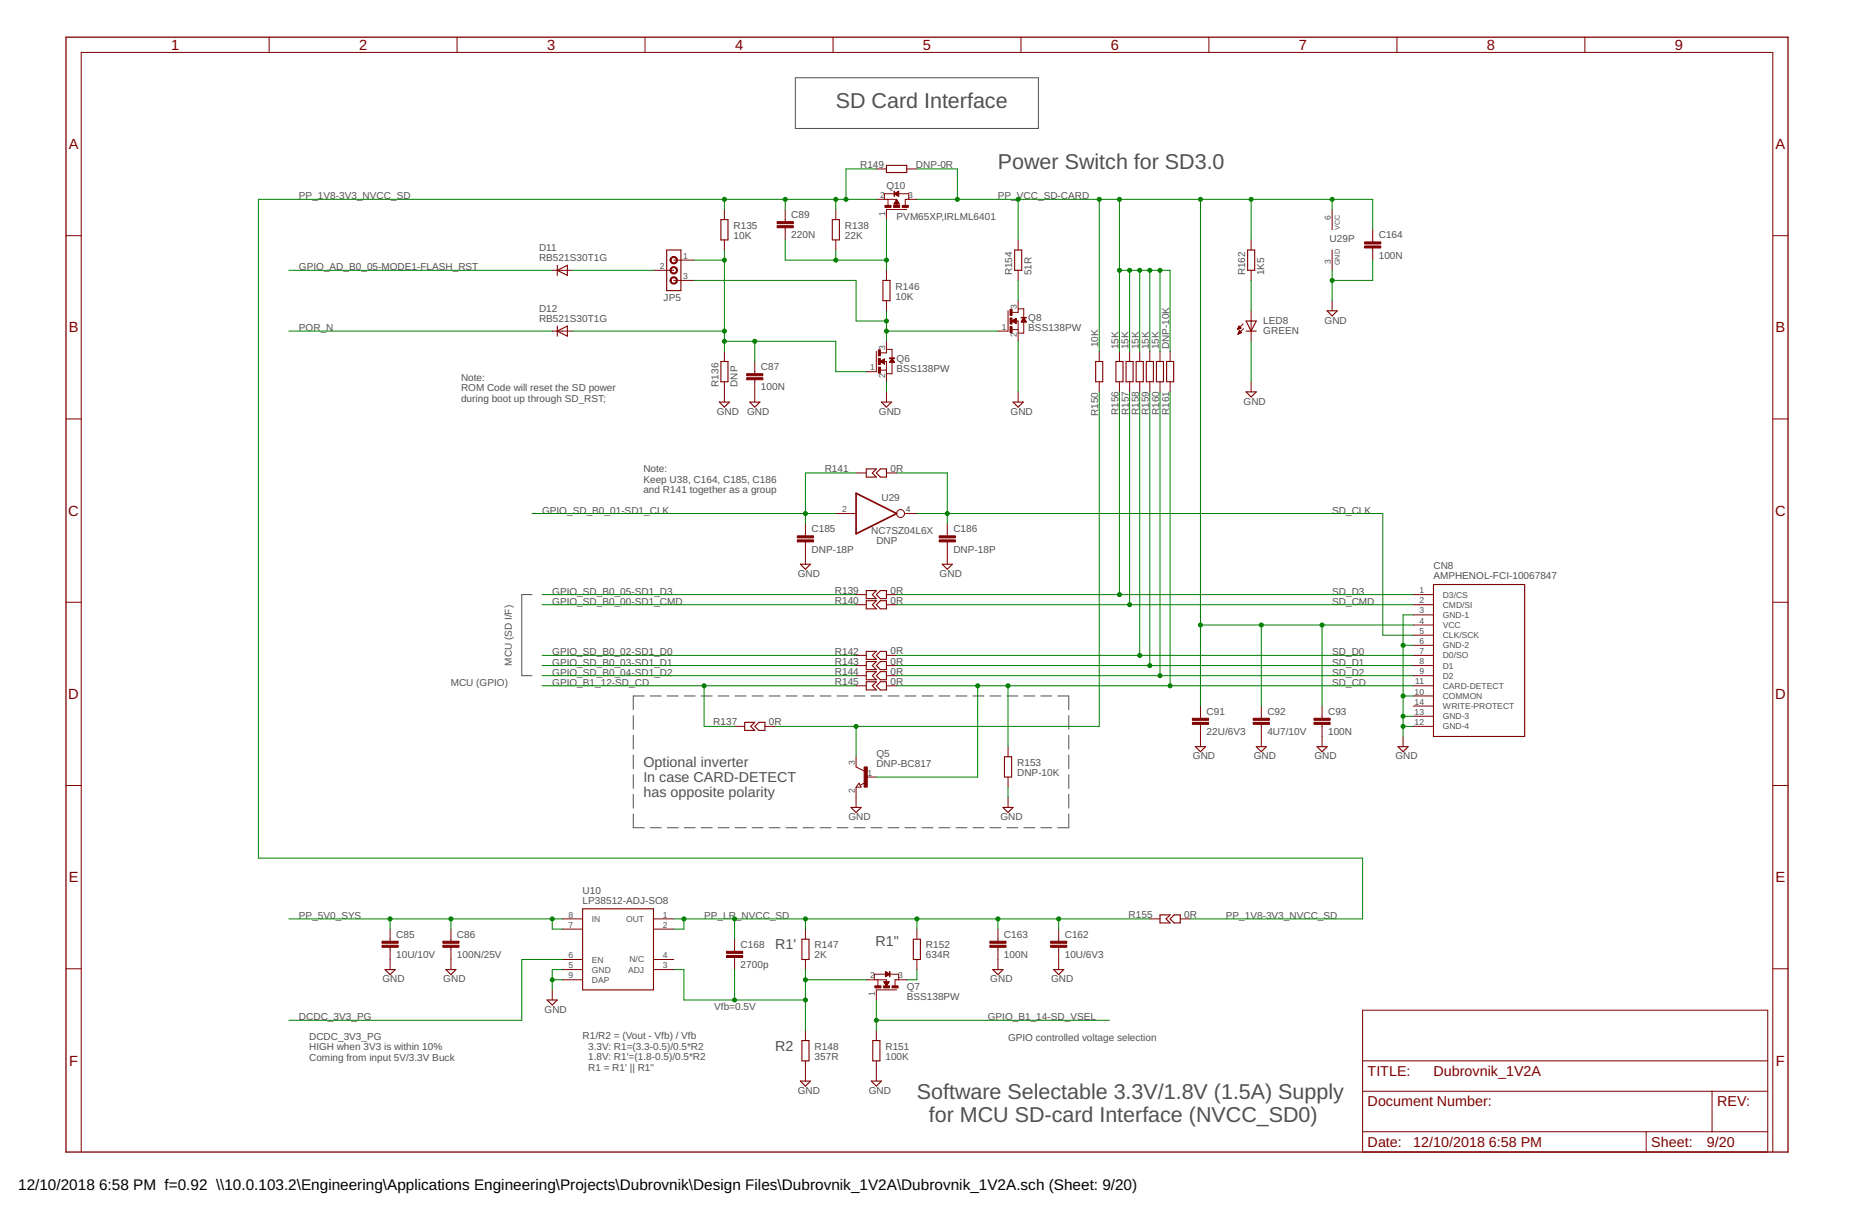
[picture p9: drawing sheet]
<svg xmlns="http://www.w3.org/2000/svg" width="432mm" height="279mm" viewBox="0 0 432 279" stroke-linecap="round" stroke-linejoin="round" font-family="sans-serif">
<g fill="none" stroke="#505050" stroke-width=".23">
<path d="M183.5 17.9h56v11.7h-56zM122.7 137.1h-2.3v18.7h2.3M146.1 165v3.1M146.1 169.5v3.2M146.1 174.1v3.1M146.1 178.6v3.1M148.6 160.4h-2.5v3.2M150 160.4h2.5M153.9 160.4h2.5M157.8 160.4h2.6M161.7 160.4h2.6M165.7 160.4h2.5"/>
<path d="M169.6 160.4h2.5M173.5 160.4h2.5M177.4 160.4h2.5M181.3 160.4h2.6M185.2 160.4h2.6M189.1 160.4h2.6M193.1 160.4h2.5M197 160.4h2.5M200.9 160.4h2.6M204.8 160.4h2.6M208.7 160.4h2.6M212.7 160.4h2.5"/>
<path d="M216.6 160.4h2.5M220.5 160.4h2.5M224.4 160.4h2.5M228.3 160.4h2.6M232.2 160.4h2.6M236.2 160.4h2.5M240.1 160.4h2.5M244 160.4h2.5v3.2M246.5 165v3.1M246.5 169.5v3.2M246.5 174.1v3.1M246.5 178.6v3.1"/>
<path d="M146.1 187.7v3.1h2.5M146.1 183.1v3.2M150 190.8h2.5M153.9 190.8h2.5M157.8 190.8h2.6M161.7 190.8h2.6M165.7 190.8h2.5M169.6 190.8h2.5M173.5 190.8h2.5M177.4 190.8h2.5M181.3 190.8h2.6M185.2 190.8h2.6"/>
<path d="M189.1 190.8h2.6M193.1 190.8h2.5M197 190.8h2.5M200.9 190.8h2.6M204.8 190.8h2.6M208.7 190.8h2.6M212.7 190.8h2.5M216.6 190.8h2.5M220.5 190.8h2.5M224.4 190.8h2.5M228.3 190.8h2.6M232.2 190.8h2.6"/>
<path d="M236.2 190.8h2.5M240.1 190.8h2.5M246.5 183.1v3.2M246.5 187.7v3.1h-2.5"/>
</g>
<g fill="none" stroke="#800000" stroke-width=".23">
<path d="M62.1 8.6v3.5M105.4 8.6v3.5M148.8 8.6v3.5M192.2 8.6v3.5M235.5 8.6v3.5M278.8 8.6v3.5M322.2 8.6v3.5M365.6 8.6v3.5M202.1 38.9h2.4M209.1 38.9h2.4M15.2 54.3h3.5M155.4 60h4.7"/>
<path d="M167.1 48.3v2.3M167.1 55.3v2.3M181.1 48.3v2.8M181.1 52.5v2.8M192.8 48.3v2.3M192.8 55.3v2.3M202.1 46h4.7v1.5M204 46v-1.3h5.6v1.3M204.8 46v1.3M206.3 46.9h1M206.4 44.7l.9-.6v1.2zM206.4 46.8h.9"/>
<path d="M206.4 46.8h.8M206.4 46.7h.8M206.4 44.7h.9M206.5 46.6h.7M206.5 44.6h.8M206.5 46.6h.6M206.5 44.8h.8M206.5 46.5h.6M206.6 44.5h.7M206.6 46.4h.5M206.6 46.4h.4M206.6 44.9h.7"/>
<path d="M206.7 46.3h.3M206.7 44.5h.6M206.7 46.3h.2M206.7 44.9h.6M206.7 46.2h.2M206.8 44.4h.5M206.8 46.1h.1M206.8 46.1l.6 .9h-1.2zM206.8 45h.5M206.9 44.3h.4M206.9 45h.4M207 44.3h.3"/>
<path d="M207 45.1h.3M207.1 44.2h.2M207.1 45.1h.2M207.2 44.2h.1M207.2 45.2h.1M207.3 44.1h.1M209.1 48.3h-4.6v2.3M211.5 46h-2.7v1.3M234.8 55.3v2.3M288.6 55.3v2.3M307.3 48.3v4.7M307.3 57.6v4.7"/>
<path d="M316.6 53v2.8M316.6 57.2v2.8M408.9 54.3h3.5M127.4 76.3h4.6M127.4 62.3h4.6M150.7 62.3h4.7M155.4 64.6h4.7M204.5 62.3v2.3M204.5 69.3v2.3M204.5 78.7v2.6h-1.4M232.5 71.6v4.7h-2.3M233.4 76h1.4"/>
<path d="M233.4 74l1-.6v1.2zM233.5 74h1.3v4.7M233.5 74h.9M233.6 73.9h.8M233.6 74.1h.8M233.7 73.9h.7M233.7 74.1h.7M233.8 73.8h.6M233.8 74.2h.6M233.9 73.7h.5M233.9 74.3h.5M234 73.7h.4"/>
<path d="M234 74.3h.4M234.1 73.6h.3M234.1 74.4h.3M234.2 73.5h.2M234.2 74.5h.2M234.3 73.5h.1M234.3 74.5h.1M234.4 73.4h.1M234.8 62.3v2.3M234.8 69.3v2.7h-1.4M234.8 71.2h1.3v2.1M235.6 74.1h1.1"/>
<path d="M235.6 74.1h1M235.7 74h.9M235.8 73.9h.7M235.8 73.8h.7M235.9 73.7h.5M235.9 73.6h.4M236 73.5h.3M236.1 73.4h.1M236.1 73.3h.1M236.1 74.2v2.6h-1.3M236.1 73.3l.6 .9h-1.1zM285.5 75.9h.1"/>
<path d="M285.5 75.8h.3M285.6 75.7h.5M285.6 77h.1M285.6 75.6h.6M285.6 76.9h.3M285.6 75.5h.5M285.7 76.8h.4M285.7 75.4h.3M285.7 76.7h.7M285.7 75.3h.2M285.7 76.6h.6M285.8 75.2l.5 .4-.9 .4z"/>
<path d="M285.8 76.5h.4M285.9 76.3h.1M285.9 76.2l-.3 .8M285.9 76.2l.5 .5M285.9 76.2h.1M286.4 76.7l-.8 .3M286.7 74.7l-1.3 1.3M286.9 75.8l-1.3 1.2M288.6 62.3v2.3M288.6 71.6v7.1M307.3 69.3v2.3M15.2 96.6h3.5"/>
<path d="M167.1 81v2.3M167.1 88v4.7M174.1 83.3v2.8M174.1 87.5v5.2M202.1 81v4.7h-2.3M203.1 85.3h1.4M203.1 83.3l.9-.5v1.1M203.1 83.3l.9 .6M203.1 83.4l1.4-.1v4.7M203.2 83.3h.8M203.2 83.4h.8M203.3 83.2h.7"/>
<path d="M203.3 83.5h.7M203.4 83.5h.6M203.5 83.1h.5M203.5 83.6h.5M203.6 83h.4M203.6 83.7h.4M203.7 83.7h.3M203.8 82.9h.2M203.8 83.8h.2M203.9 82.8h.1M203.9 83.8h.1M204 83.9h.1"/>
<path d="M204.5 90.3v2.4M204.5 80.5h1.3v2.1M205.2 83.5h1.1M205.3 83.4h.9M205.4 83.3h.8M205.4 83.2h.7M205.5 83.1h.6M205.5 83h.5M205.6 82.9h.3M205.6 82.8h.3M205.7 82.8h.2M205.7 82.7h.1"/>
<path d="M205.8 83.6v2.5h-1.3M205.8 82.6l.6 1h-1.2zM234.8 90.3v2.4M253.6 81v2.3M253.6 88v2.3M258.2 81v2.3M258.2 88v2.3M260.6 81v2.3M260.6 88v2.3M262.9 81v2.3M262.9 88v2.3M265.2 81v2.3"/>
<path d="M265.2 88v2.3M267.6 81v2.3M267.6 88v2.3M269.9 81v2.3M269.9 88v2.3M288.6 88v2.3M408.9 96.6h3.5M192.8 118.4h4.7M197.5 109h2.3M204.5 109h2.3M208.6 118.4h2.9M15.2 138.8h3.5"/>
<path d="M185.8 120.7v2.8M185.8 124.9v5.2M197.5 137.1h2.3M197.5 139.4h2.3M204.5 137.1h2.3M204.5 139.4h2.3M218.5 120.7v2.8M218.5 124.9v5.2M326 137.1h4.6M326 139.4h4.6M408.9 138.8h3.5M197.5 158.1h2.3"/>
<path d="M197.5 151.1h2.3M197.5 153.4h2.3M197.5 155.8h2.3M204.5 158.1h2.3M204.5 151.1h2.3M204.5 153.4h2.3M204.5 155.8h2.3M326 158.1h4.6M326 151.1h4.6M326 153.4h4.6M326 155.8h4.6M326 146.4h4.6"/>
<path d="M326 141.8h4.6M326 148.8h4.6M326 144.1h4.6M169.4 167.4h2.4M176.4 167.4h2.4M197.5 174.5v2.3l1.8 .9M199.8 179.1h2.3M232.5 172.1v2.4M232.5 179.1v2.4M276.9 162.8v2.8M276.9 167v5.1M290.9 162.8v2.8"/>
<path d="M290.9 167v5.1M304.9 162.8v2.8M304.9 167v5.1M323.6 169.8v2.3M326 167.4h4.6M326 160.4h4.6M326 165.1h4.6M326 162.8h4.6M15.2 181.1h3.5M197.5 181.5v4.6M198.2 180.5l.4 1h-1.1zM199.5 180.4l-1.1 .6"/>
<path d="M232.5 183.8v2.3M408.9 181.1h3.5M90 214.2v2.8M90 218.4v5.1M104 214.2v2.8M104 218.4v5.1M129.7 211.8h4.7M129.7 214.2h4.7M150.7 211.8h4.7M150.7 214.2h4.7M169.4 216.5v2.8M185.8 214.2v2.3"/>
<path d="M211.5 214.2v2.3M230.2 214.2v2.8M230.2 218.4v5.1M244.2 214.2v2.8M244.2 218.4v5.1M265.2 211.8h2.4M272.2 211.8h2.4M15.2 223.3h3.5M127.4 228.2v2.3M129.7 225.9h4.7M129.7 223.5h4.7M129.7 221.2h4.7"/>
<path d="M150.7 223.5h4.7M150.7 221.2h4.7M169.4 220.7v2.8M185.8 221.2v2.3M185.8 237.5v2.4M199.8 225.9h4.7v.4M202.1 237.5v2.4M202.5 225.9v1.4M203.9 226.3h1.2l-.6 1zM203.9 226.4h1.1M204 226.5h1M204 226.5h.9"/>
<path d="M204 226.6h.9M204.1 226.6h.8M204.1 226.7h.7M204.2 226.8h.6M204.2 226.8h.5M204.2 226.9h.5M204.2 225.1h.1M204.2 225h.3M204.2 224.9h.4M204.2 224.9h.5M204.2 224.8h.6M204.2 224.7h.7"/>
<path d="M204.2 224.7h.8M204.2 224.6h.9M204.2 224.5h.8M204.2 224.4h.7M204.2 224.3h.6M204.2 224.2h.4M204.2 224.2h.3M204.2 224.1h.2M204.2 224h.1M204.3 226.9h.4M204.3 227h.3M204.4 227.1h.2"/>
<path d="M204.4 227.2h.1M204.4 225l-.2 .1M204.5 227.3h.1M205.1 224.5l-3.4 .1v1.3M205.2 224.6h2.1v1.3M205.2 224.6l-1-.6v1.1M205.2 224.6l-1 .5M206.8 228.2h-4.7v2.3M209.1 225.9h-2.6v1.4M211.5 221.2v2.3M314.3 232.9h93.5v32.7h-93.5zM408.9 223.3h3.5"/>
<path d="M185.8 244.6v4.6M202.1 244.6v4.6M314.3 251.6h93.5M314.3 244.6h93.5M394.9 251.6v9.3M18.7 265.6v-253.5h390.2v253.5M314.3 260.9h93.5M379.7 260.9v4.7"/>
<circle cx="207.7" cy="118.4" r=".91"/>
</g>
<g fill="#800000" stroke="#800000" stroke-width=".23">
<path d="M303.1 166.5h3.7v.5h-3.7z"/>
<path d="M303.1 165.6h3.7v.5h-3.7z"/>
<path d="M275 166.5h3.8v.5h-3.8z"/>
<path d="M275 165.6h3.8v.5h-3.8z"/>
<path d="M202.6 80.6h.5v1.4h-.5z"/>
<path d="M202.6 82.6h.5v1.4h-.5z"/>
<path d="M202.6 84.6h.5v1.4h-.5z"/>
<path d="M205.2 82.5h1.2v.1h-1.2z"/>
<path d="M179.3 52h3.7v.5h-3.7z"/>
<path d="M179.3 51.1h3.7v.5h-3.7z"/>
<path d="M172.2 87.1h3.8v.4h-3.8z"/>
<path d="M172.2 86.1h3.8v.5h-3.8z"/>
<path d="M233 71.3h.4v1.4h-.4z"/>
<path d="M233 73.3h.4v1.4h-.4z"/>
<path d="M233 75.3h.4v1.4h-.4z"/>
<path d="M235.5 73.2h1.2v.1h-1.2z"/>
<path d="M88.1 217.9h3.7v.5h-3.7z"/>
<path d="M88.1 217h3.7v.4h-3.7z"/>
<path d="M102.2 217.9h3.7v.5h-3.7z"/>
<path d="M102.2 217h3.7v.4h-3.7z"/>
<path d="M205.8 227.3h1.4v.4h-1.4z"/>
<path d="M203.8 227.3h1.4v.4h-1.4z"/>
<path d="M201.8 227.3h1.4v.4h-1.4z"/>
<path d="M205.2 224h.1v1.2h-.1z"/>
<path d="M199.3 176.8h.7v4.7h-.7z"/>
<path d="M289.1 166.5h3.7v.5h-3.7z"/>
<path d="M289.1 165.6h3.7v.5h-3.7z"/>
<path d="M242.3 217.9h3.8v.5h-3.8z"/>
<path d="M242.3 217h3.8v.4h-3.8z"/>
<path d="M228.3 217.9h3.8v.5h-3.8z"/>
<path d="M228.3 217h3.8v.4h-3.8z"/>
<path d="M183.9 124.5h3.7v.4h-3.7z"/>
<path d="M183.9 123.5h3.7v.5h-3.7z"/>
<path d="M216.6 124.5h3.8v.4h-3.8z"/>
<path d="M216.6 123.5h3.8v.5h-3.8z"/>
<path d="M208.1 47.3h1.4v.5h-1.4z"/>
<path d="M206.1 47.3h1.4v.5h-1.4z"/>
<path d="M204.1 47.3h1.4v.5h-1.4z"/>
<path d="M206.2 44.1h.2v1.2h-.2z"/>
<path d="M314.8 56.7h3.7v.5h-3.7z"/>
<path d="M314.8 55.8h3.7v.4h-3.7z"/>
<path d="M167.6 220.3h3.7v.4h-3.7z"/>
<path d="M167.6 219.3h3.7v.5h-3.7z"/>
</g>
<g fill="none" stroke="#800000" stroke-width=".25">
<path d="M204.5 38.1h4.6v1.7h-4.6zM153.8 57.6h3.3v9.4h-3.3zM166.3 50.6h1.6v4.7h-1.6zM192 50.6h1.6v4.7h-1.6zM234 57.6h1.7v4.7h-1.7zM287.8 57.6h1.6v4.7h-1.6zM128.5 62.3l2.4-1.1v2.3zM128.5 61.2v2.3M128.5 75.2v2.3M128.5 76.3l2.4-1.1v2.3zM203.7 64.6h1.6v4.7h-1.6zM287.4 74h2.4l-1.2 2.3z"/>
<path d="M287.4 76.3h2.4M306.1 71.6h2.4l-1.2 1.2zM165.9 92.7h2.4l-1.2 1.2zM166.3 83.3h1.6v4.7h-1.6zM172.9 92.7h2.4l-1.2 1.2zM203.3 92.7h2.4l-1.2 1.2zM233.7 92.7h2.3l-1.2 1.2zM252.7 83.3h1.7v4.7h-1.7zM257.4 83.3h1.6v4.7h-1.6zM259.7 83.3h1.7v4.7h-1.7zM262.1 83.3h1.6v4.7h-1.6zM264.4 83.3h1.6v4.7h-1.6z"/>
<path d="M266.7 83.3h1.7v4.7h-1.7zM269.1 83.3h1.6v4.7h-1.6zM287.4 90.3h2.4l-1.2 1.2zM199.8 108.1h2.3l-.9 .9 .9 1h-2.3zM202.1 109l1-.9h1.4v1.9h-1.4zM184.6 130.1h2.3l-1.1 1.1zM199.8 136.1h2.3l-.9 1 .9 .9h-2.3zM199.8 138.5h2.3l-.9 .9 .9 1h-2.3zM202.1 137.1l1-1h1.4v1.9h-1.4zM202.1 139.4l1-.9h1.4v1.9h-1.4zM217.3 130.1h2.4l-1.2 1.1zM330.6 134.7h21.1v35.1h-21.1z"/>
<path d="M199.8 157.2h2.3l-.9 .9 .9 .9h-2.3zM199.8 150.2h2.3l-.9 .9 .9 .9h-2.3zM199.8 152.5h2.3l-.9 .9 .9 1h-2.3zM199.8 154.8h2.3l-.9 1 .9 .9h-2.3zM202.1 151.1l1-.9h1.4v1.8h-1.4zM202.1 153.4l1-.9h1.4v1.9h-1.4zM202.1 155.8l1-1h1.4v1.9h-1.4zM202.1 158.1l1-.9h1.4v1.8h-1.4zM171.8 166.5h2.3l-.9 .9 .9 1h-2.3zM174.1 167.4l.9-.9h1.4v1.9h-1.4zM231.7 174.5h1.6v4.6h-1.6zM275.7 172.1h2.4l-1.2 1.2z"/>
<path d="M289.8 172.1h2.3l-1.2 1.2zM303.8 172.1h2.3l-1.2 1.2zM322.5 172.1h2.3l-1.2 1.2zM196.3 186.1h2.3l-1.1 1.2zM231.4 186.1h2.3l-1.2 1.2zM134.4 209.5h16.3v18.7h-16.3zM185 216.5h1.6v4.7h-1.6zM210.7 216.5h1.6v4.7h-1.6zM267.6 210.9h2.3l-.9 .9 .9 1h-2.3zM270.8 210.9h1.4v1.9h-1.4l-.9-1zM88.8 223.5h2.4l-1.2 1.2zM102.8 223.5h2.4l-1.2 1.2z"/>
<path d="M126.2 230.5h2.3l-1.1 1.2zM185 239.9h1.6v4.7h-1.6zM201.3 239.9h1.7v4.7h-1.7zM229 223.5h2.4l-1.2 1.2zM243 223.5h2.4l-1.2 1.2zM184.6 249.2h2.3l-1.1 1.2zM201 249.2h2.3l-1.2 1.2z"/>
</g>
<g fill="#800000" stroke="#800000" stroke-width=".23">
<path d="M154.7 59.5a.85 .85 0 0 1 1.4 0 .85 .85 0 0 1-.4 1.3 .85 .85 0 0 1-1.1-.8h.2a.62 .62 0 0 1 .9-.5 .62 .62 0 0 1 .1 1 .62 .62 0 0 1-1-.3v-.2h-.2z" fill-rule="evenodd"/>
<path d="M154.7 61.8a.85 .85 0 0 1 1.4 0 .85 .85 0 0 1-.4 1.3 .85 .85 0 0 1-1.1-.8h.2a.62 .62 0 0 1 .9-.5 .62 .62 0 0 1 .1 1 .62 .62 0 0 1-1-.3v-.2h-.2z" fill-rule="evenodd"/>
<path d="M154.7 64.1a.85 .85 0 0 1 1.4 0 .85 .85 0 0 1-.4 1.3 .85 .85 0 0 1-1.1-.8h.2a.62 .62 0 0 1 .9-.5 .62 .62 0 0 1 .1 1.1 .62 .62 0 0 1-1-.3v-.3h-.2z" fill-rule="evenodd"/>
</g>
<path d="M15.2 8.6h397.2v257h-397.2z" fill="none" stroke="#800000" stroke-width=".3"/>
<path d="M197.5 113.7l9.3 4.7-9.3 4.7z" fill="none" stroke="#800000" stroke-width=".38"/>
<g fill="none" stroke="#008000" stroke-width=".23">
<path d="M202.1 38.9h-7v7.1M211.5 38.9h9.3v7.1M160.1 60h7M167.1 46v2.3M167.1 57.6v23.4M181.1 55.3v4.7h23.4M181.1 46v2.3M192.8 46v2.3M192.8 57.6v2.4M202.1 46h-142.5v151.8h254.7v14h-39.7M204.5 50.6v11.7M211.5 46h105.1v7"/>
<path d="M234.8 46v9.3M253.6 46v35M258.2 46v35M276.9 46v116.8M288.6 46v9.3M307.3 46v2.3M316.6 60v4.6h-9.3M66.6 76.3h60.8M66.6 62.3h60.8M132 76.3h35.1M132 62.3h18.7M160.1 64.6h37.4v9.4h7"/>
<path d="M167.1 78.7h25.7v7h7M174.1 78.7v4.6M204.5 71.6v7.1M204.5 76.3h25.7M234.8 64.6v4.7M234.8 78.7v11.6M258.2 62.3h11.7v18.7M260.6 62.3v18.7M262.9 62.3v18.7M265.2 62.3v18.7M267.6 62.3v18.7M288.6 64.6v7"/>
<path d="M288.6 78.7v9.3M307.3 62.3v7M204.5 88v2.3M253.6 90.3v77.1h-74.8M258.2 90.3v46.8M260.6 90.3v49.1M262.9 90.3v60.8M265.2 90.3v63.1M267.6 90.3v65.5M269.9 90.3v67.8M122.7 118.4h70.1M197.5 109h-11.7v11.7"/>
<path d="M206.8 109h11.7v11.7M211.5 118.4h107.5v28h7M125 137.1h72.5M125 139.4h72.5M206.8 137.1h119.2M206.8 139.4h119.2M125 158.1h72.5M125 151.1h72.5M125 153.4h72.5M125 155.8h72.5M162.4 158.1v9.3h7M206.8 158.1h119.2"/>
<path d="M206.8 151.1h119.2M206.8 153.4h119.2M206.8 155.8h119.2M225.5 158.1v21h-23.4M232.5 158.1v14M276.9 144.1h49.1M290.9 144.1v18.7M304.9 144.1v18.7M323.6 148.8h2.4M326 141.8h-2.4v28M197.5 167.4v7.1M323.6 165.1h2.4"/>
<path d="M323.6 160.4h2.4M323.6 167.4h2.4M232.5 181.5v2.3M66.6 211.8h63.1M90 211.8v2.4M104 211.8v2.4M127.4 211.8v2.4h2.3M155.4 211.8h109.8M157.8 211.8v2.4h-2.4M169.4 211.8v4.7M185.8 211.8v2.4M211.5 211.8v2.4"/>
<path d="M230.2 211.8v2.4M244.2 211.8v2.4M127.4 225.9h2.3M129.7 223.5h-2.3v4.7M129.7 221.2h-9.3v14h-53.8M155.4 223.5h2.4v7h28M169.4 223.5v7M185.8 225.9h14M185.8 223.5v14M202.1 235.2h53.8M202.1 230.5v7M211.5 223.5v2.4h-2.4"/>
</g>
<g fill="#008000" stroke="#008000" stroke-width=".23">
<circle cx="323.6" cy="148.8" r=".47"/>
<circle cx="323.6" cy="165.1" r=".47"/>
<circle cx="323.6" cy="160.4" r=".47"/>
<circle cx="323.6" cy="167.4" r=".47"/>
<circle cx="127.4" cy="225.9" r=".47"/>
<circle cx="307.3" cy="64.6" r=".47"/>
<circle cx="269.9" cy="158.1" r=".47"/>
<circle cx="225.5" cy="158.1" r=".47"/>
<circle cx="232.5" cy="158.1" r=".47"/>
<circle cx="258.2" cy="137.1" r=".47"/>
<circle cx="260.6" cy="139.4" r=".47"/>
<circle cx="218.5" cy="118.4" r=".47"/>
<circle cx="262.9" cy="151.1" r=".47"/>
<circle cx="265.2" cy="153.4" r=".47"/>
<circle cx="267.6" cy="155.8" r=".47"/>
<circle cx="204.5" cy="60" r=".47"/>
<circle cx="192.8" cy="60" r=".47"/>
<circle cx="174.1" cy="78.7" r=".47"/>
<circle cx="167.1" cy="76.3" r=".47"/>
<circle cx="167.1" cy="78.7" r=".47"/>
<circle cx="167.1" cy="60" r=".47"/>
<circle cx="204.5" cy="76.3" r=".47"/>
<circle cx="204.5" cy="74" r=".47"/>
<circle cx="234.8" cy="46" r=".47"/>
<circle cx="220.8" cy="46" r=".47"/>
<circle cx="304.9" cy="144.1" r=".47"/>
<circle cx="276.9" cy="144.1" r=".47"/>
<circle cx="276.9" cy="46" r=".47"/>
<circle cx="290.9" cy="144.1" r=".47"/>
<circle cx="258.2" cy="46" r=".47"/>
<circle cx="258.2" cy="62.3" r=".47"/>
<circle cx="260.6" cy="62.3" r=".47"/>
<circle cx="262.9" cy="62.3" r=".47"/>
<circle cx="265.2" cy="62.3" r=".47"/>
<circle cx="267.6" cy="62.3" r=".47"/>
<circle cx="253.6" cy="46" r=".47"/>
<circle cx="288.6" cy="46" r=".47"/>
<circle cx="307.3" cy="46" r=".47"/>
<circle cx="90" cy="211.8" r=".47"/>
<circle cx="104" cy="211.8" r=".47"/>
<circle cx="127.4" cy="211.8" r=".47"/>
<circle cx="185.8" cy="230.5" r=".47"/>
<circle cx="185.8" cy="225.9" r=".47"/>
<circle cx="169.4" cy="230.5" r=".47"/>
<circle cx="185.8" cy="211.8" r=".47"/>
<circle cx="211.5" cy="211.8" r=".47"/>
<circle cx="244.2" cy="211.8" r=".47"/>
<circle cx="230.2" cy="211.8" r=".47"/>
<circle cx="157.8" cy="211.8" r=".47"/>
<circle cx="169.4" cy="211.8" r=".47"/>
<circle cx="192.8" cy="46" r=".47"/>
<circle cx="181.1" cy="46" r=".47"/>
<circle cx="195.1" cy="46" r=".47"/>
<circle cx="167.1" cy="46" r=".47"/>
<circle cx="202.1" cy="235.2" r=".47"/>
<circle cx="185.8" cy="118.4" r=".47"/>
<circle cx="162.4" cy="158.1" r=".47"/>
<circle cx="197.5" cy="167.4" r=".47"/>
</g>
<g font-size="5" fill="#505050">
<text x="192.8" y="24.9">SD Card Interface</text>
<text x="230.2" y="38.9">Power Switch for SD3.0</text>
<text x="211.5" y="253.3">Software Selectable 3.3V/1.8V (1.5A) Supply</text>
<text x="214.2" y="258.6">for MCU SD-card Interface (NVCC_SD0)</text>
</g>
<g font-size="3.5">
<text x="4.2" y="274.2">12/10/2018</text>
<text x="22.9" y="274.2">6:58 PM f=0.92 \\10.0.103.2\Engineering\Applications Engineering\Projects\Dubrovnik\Design Files\Dubrovnik_1V2A\Dubrovnik_1V2A.sch (Sheet: 9/20)</text>
</g>
<g font-size="3.4" fill="#800000">
<text x="39.5" y="11.5">1</text>
<text x="82.8" y="11.5">2</text>
<text x="126.2" y="11.5">3</text>
<text x="169.5" y="11.5">4</text>
<text x="212.9" y="11.5">5</text>
<text x="256.2" y="11.5">6</text>
<text x="299.6" y="11.5">7</text>
<text x="343" y="11.5">8</text>
<text x="386.3" y="11.5">9</text>
<text x="15.8" y="34.4">A</text>
<text x="409.6" y="34.4">A</text>
<text x="15.8" y="76.6">B</text>
<text x="409.6" y="76.6">B</text>
<text x="15.7" y="118.9">C</text>
<text x="409.4" y="118.9">C</text>
<text x="15.7" y="161.1">D</text>
<text x="409.4" y="161.1">D</text>
<text x="15.8" y="203.4">E</text>
<text x="409.6" y="203.4">E</text>
<text x="15.9" y="245.6">F</text>
<text x="409.6" y="245.6">F</text>
</g>
<g font-size="3.3" fill="#505050">
<text x="148.4" y="176.8">Optional inverter</text>
<text x="148.4" y="180.3">In case CARD-DETECT</text>
<text x="148.4" y="183.8">has opposite polarity</text>
<text x="178.8" y="218.8">R1'</text>
<text x="201.9" y="218.1">R1&quot;</text>
<text x="178.8" y="242.2">R2</text>
</g>
<g font-size="3.3" fill="#800000">
<text x="315.5" y="248.1">TITLE:</text>
<text x="330.7" y="248.1">Dubrovnik_1V2A</text>
<text x="315.5" y="255.1">Document Number:</text>
<text x="396.1" y="255.1">REV:</text>
<text x="315.5" y="264.4">Date:</text>
<text x="326" y="264.4">12/10/2018</text>
<text x="343.4" y="264.4">6:58 PM</text>
<text x="380.9" y="264.4">Sheet:</text>
<text x="393.7" y="264.4">9/20</text>
</g>
<g font-size="2.3" fill="#505050">
<text x="198.4" y="38.7">R149</text>
<text x="211.3" y="38.7">DNP-0R</text>
<text x="69" y="46">PP_1V8-3V3_NVCC_SD</text>
<text x="204.5" y="43.6">Q10</text>
<text x="230.2" y="46">PP_VCC_SD-CARD</text>
<text x="169.2" y="52.8">R135</text>
<text x="182.5" y="50.3">C89</text>
<text x="194.9" y="52.8">R138</text>
<text x="206.8" y="50.6">PVM65XP,IRLML6401</text>
<text x="124.3" y="57.9">D11</text>
<text x="169.2" y="55.1">10K</text>
<text x="182.5" y="55">220N</text>
<text x="194.9" y="55.1">22K</text>
<text x="306.7" y="55.9">U29P</text>
<text x="318" y="59.6">100N</text>
<text x="318" y="55">C164</text>
<text x="69" y="62.3">GPIO_AD_B0_05-MODE1-FLASH_RST</text>
<text x="124.3" y="60.2">RB521S30T1G</text>
<text x="233.5" y="63.5" transform="rotate(-90 233.5 63.5)">R154</text>
<text x="237.9" y="63.5" transform="rotate(-90 237.9 63.5)">51R</text>
<text x="287.2" y="63.5" transform="rotate(-90 287.2 63.5)">R162</text>
<text x="291.6" y="63.5" transform="rotate(-90 291.6 63.5)">1K5</text>
<text x="124.3" y="71.9">D12</text>
<text x="153.1" y="69.3">JP5</text>
<text x="206.6" y="69.1">10K</text>
<text x="206.6" y="66.8">R146</text>
<text x="69" y="76.3">POR_N</text>
<text x="124.3" y="74.3">RB521S30T1G</text>
<text x="237.2" y="76.3">BSS138PW</text>
<text x="237.2" y="74">Q8</text>
<text x="291.4" y="76.9">GREEN</text>
<text x="291.4" y="74.7">LED8</text>
<text x="305.5" y="74.6">GND</text>
<text x="206.8" y="83.3">Q6</text>
<text x="253.3" y="80.1" transform="rotate(-90 253.3 80.1)">10K</text>
<text x="258" y="80.5" transform="rotate(-90 258 80.5)">15K</text>
<text x="260.3" y="80.5" transform="rotate(-90 260.3 80.5)">15K</text>
<text x="262.7" y="80.5" transform="rotate(-90 262.7 80.5)">15K</text>
<text x="265" y="80.5" transform="rotate(-90 265 80.5)">15K</text>
<text x="267.3" y="80.5" transform="rotate(-90 267.3 80.5)">15K</text>
<text x="269.7" y="80.5" transform="rotate(-90 269.7 80.5)">DNP-10K</text>
<text x="106.3" y="87.8">Note:</text>
<text x="165.7" y="89.2" transform="rotate(-90 165.7 89.2)">R136</text>
<text x="170.1" y="89.2" transform="rotate(-90 170.1 89.2)">DNP</text>
<text x="175.5" y="90">100N</text>
<text x="175.5" y="85.3">C87</text>
<text x="206.8" y="85.7">BSS138PW</text>
<text x="106.3" y="90.2">ROM Code will reset the SD power</text>
<text x="106.3" y="92.7">during boot up through SD_RST;</text>
<text x="165.3" y="95.6">GND</text>
<text x="172.4" y="95.6">GND</text>
<text x="202.7" y="95.6">GND</text>
<text x="233.1" y="95.6">GND</text>
<text x="253.3" y="96" transform="rotate(-90 253.3 96)">R150</text>
<text x="258" y="95.7" transform="rotate(-90 258 95.7)">R156</text>
<text x="260.3" y="95.7" transform="rotate(-90 260.3 95.7)">R157</text>
<text x="262.7" y="95.7" transform="rotate(-90 262.7 95.7)">R158</text>
<text x="265" y="95.7" transform="rotate(-90 265 95.7)">R159</text>
<text x="267.4" y="95.7" transform="rotate(-90 267.4 95.7)">R160</text>
<text x="269.7" y="95.7" transform="rotate(-90 269.7 95.7)">R161</text>
<text x="286.8" y="93.3">GND</text>
<text x="148.4" y="108.8">Note:</text>
<text x="148.4" y="111.3">Keep U38, C164, C185, C186</text>
<text x="148.4" y="113.7">and R141 together as a group</text>
<text x="190.2" y="108.8">R141</text>
<text x="205.4" y="108.8">0R</text>
<text x="125" y="118.4">GPIO_SD_B0_01-SD1_CLK</text>
<text x="203.3" y="115.5">U29</text>
<text x="307.3" y="118.4">SD_CLK</text>
<text x="187.2" y="122.7">C185</text>
<text x="201" y="123.1">NC7SZ04L6X</text>
<text x="202.1" y="125.4">DNP</text>
<text x="219.9" y="122.7">C186</text>
<text x="187.2" y="127.4">DNP-18P</text>
<text x="219.9" y="127.4">DNP-18P</text>
<text x="330.7" y="131.2">CN8</text>
<text x="127.4" y="137.1">GPIO_SD_B0_05-SD1_D3</text>
<text x="184" y="133">GND</text>
<text x="192.6" y="136.9">R139</text>
<text x="205.4" y="136.8">0R</text>
<text x="216.7" y="133">GND</text>
<text x="307.3" y="137.1">SD_D3</text>
<text x="330.7" y="133.6">AMPHENOL-FCI-10067847</text>
<text x="127.4" y="139.4">GPIO_SD_B0_00-SD1_CMD</text>
<text x="192.6" y="139.2">R140</text>
<text x="205.4" y="139.2">0R</text>
<text x="307.3" y="139.4">SD_CMD</text>
<text x="118" y="153.4" transform="rotate(-90 118 153.4)">MCU (SD I/F)</text>
<text x="127.4" y="151.1">GPIO_SD_B0_02-SD1_D0</text>
<text x="127.4" y="153.4">GPIO_SD_B0_03-SD1_D1</text>
<text x="127.4" y="155.8">GPIO_SD_B0_04-SD1_D2</text>
<text x="192.6" y="150.9">R142</text>
<text x="192.6" y="153.2">R143</text>
<text x="192.6" y="155.6">R144</text>
<text x="205.4" y="150.9">0R</text>
<text x="205.4" y="153.2">0R</text>
<text x="205.4" y="155.5">0R</text>
<text x="307.3" y="151.1">SD_D0</text>
<text x="307.3" y="153.4">SD_D1</text>
<text x="307.3" y="155.8">SD_D2</text>
<text x="104" y="158.1">MCU (GPIO)</text>
<text x="127.4" y="158.1">GPIO_B1_12-SD_CD</text>
<text x="192.6" y="157.9">R145</text>
<text x="205.4" y="157.9">0R</text>
<text x="307.3" y="158.1">SD_CD</text>
<text x="164.5" y="167.2">R137</text>
<text x="177.4" y="167.2">0R</text>
<text x="278.3" y="164.8">C91</text>
<text x="292.3" y="164.8">C92</text>
<text x="306.4" y="164.8">C93</text>
<text x="278.3" y="169.4">22U/6V3</text>
<text x="292.3" y="169.4">4U7/10V</text>
<text x="306.4" y="169.4">100N</text>
<text x="202.1" y="176.8">DNP-BC817</text>
<text x="202.1" y="174.5">Q5</text>
<text x="234.6" y="178.9">DNP-10K</text>
<text x="234.6" y="176.6">R153</text>
<text x="275.2" y="175">GND</text>
<text x="289.2" y="175">GND</text>
<text x="303.2" y="175">GND</text>
<text x="321.9" y="175">GND</text>
<text x="195.7" y="189.1">GND</text>
<text x="230.8" y="189.1">GND</text>
<text x="134.4" y="208.3">LP38512-ADJ-SO8</text>
<text x="134.4" y="206">U10</text>
<text x="69" y="211.8">PP_5V0_SYS</text>
<text x="162.4" y="211.8">PP_LR</text>
<text x="169.8" y="211.8">_NVCC_SD</text>
<text x="260.3" y="211.6">R155</text>
<text x="273.2" y="211.6">0R</text>
<text x="282.8" y="211.8">PP_1V8-3V3_NVCC_SD</text>
<text x="91.4" y="220.8">10U/10V</text>
<text x="91.4" y="216.2">C85</text>
<text x="105.4" y="220.8">100N/25V</text>
<text x="105.4" y="216.2">C86</text>
<text x="170.8" y="218.5">C168</text>
<text x="187.9" y="221">2K</text>
<text x="187.9" y="218.6">R147</text>
<text x="213.6" y="221">634R</text>
<text x="213.6" y="218.6">R152</text>
<text x="231.6" y="220.8">100N</text>
<text x="231.6" y="216.2">C163</text>
<text x="245.6" y="220.8">10U/6V3</text>
<text x="245.6" y="216.2">C162</text>
<text x="88.2" y="226.4">GND</text>
<text x="102.3" y="226.4">GND</text>
<text x="170.8" y="223.2">2700p</text>
<text x="228.4" y="226.4">GND</text>
<text x="242.4" y="226.4">GND</text>
<text x="125.6" y="233.5">GND</text>
<text x="164.8" y="232.9">Vfb=0.5V</text>
<text x="209.2" y="230.5">BSS138PW</text>
<text x="209.2" y="228.2">Q7</text>
<text x="69" y="235.2">DCDC_3V3_PG</text>
<text x="71.3" y="239.6">DCDC_3V3_PG</text>
<text x="134.4" y="239.5">R1/R2 = (Vout - Vfb) / Vfb</text>
<text x="227.8" y="235.2">GPIO_B1_14-SD_VSEL</text>
<text x="232.5" y="239.9">GPIO controlled voltage selection</text>
<text x="71.3" y="242.1">HIGH when 3V3 is within 10%</text>
<text x="71.3" y="244.6">Coming from input 5V/3.3V Buck</text>
<text x="135.7" y="242">3.3V: R1=(3.3-0.5)/0.5*R2</text>
<text x="135.7" y="244.4">1.8V: R1'=(1.8-0.5)/0.5*R2</text>
<text x="187.9" y="244.3">357R</text>
<text x="187.9" y="242">R148</text>
<text x="204.2" y="244.3">100K</text>
<text x="204.2" y="242">R151</text>
<text x="135.7" y="246.9">R1 = R1' || R1&quot;</text>
<text x="184" y="252.1">GND</text>
<text x="200.4" y="252.1">GND</text>
</g>
<g font-size="2" fill="#505050">
<text x="203.1" y="45.6">2</text>
<text x="209.5" y="45.6">3</text>
<text x="204.2" y="49.7" transform="rotate(-90 204.2 49.7)">1</text>
<text x="307" y="50.8" transform="rotate(-90 307 50.8)">6</text>
<text x="157.6" y="59.6">1</text>
<text x="152.2" y="62">2</text>
<text x="157.6" y="64.3">3</text>
<text x="307" y="60.9" transform="rotate(-90 307 60.9)">3</text>
<text x="234.5" y="71.3" transform="rotate(-90 234.5 71.3)">3</text>
<text x="231.1" y="76">1</text>
<text x="234.5" y="77.8" transform="rotate(-90 234.5 77.8)">2</text>
<text x="204.2" y="80.7" transform="rotate(-90 204.2 80.7)">3</text>
<text x="200.7" y="85.3">1</text>
<text x="204.2" y="87.1" transform="rotate(-90 204.2 87.1)">2</text>
<text x="194.2" y="118.1">2</text>
<text x="209" y="118.1">4</text>
<text x="327.4" y="136.7">1</text>
<text x="332.8" y="137.8">D3/CS</text>
<text x="327.4" y="139.1">2</text>
<text x="327.4" y="141.4">3</text>
<text x="327.4" y="143.8">4</text>
<text x="332.8" y="140.1">CMD/SI</text>
<text x="332.8" y="142.5">GND-1</text>
<text x="327.4" y="146.1">5</text>
<text x="327.4" y="148.4">6</text>
<text x="332.8" y="147.1">CLK/SCK</text>
<text x="332.8" y="149.5">GND-2</text>
<text x="332.8" y="144.8">VCC</text>
<text x="327.4" y="150.8">7</text>
<text x="327.4" y="153.1">8</text>
<text x="327.4" y="155.4">9</text>
<text x="332.8" y="151.8">D0/SO</text>
<text x="332.8" y="154.1">D1</text>
<text x="326.3" y="160.1">10</text>
<text x="326.4" y="157.8">11</text>
<text x="332.8" y="158.8">CARD-DETECT</text>
<text x="332.8" y="161.1">COMMON</text>
<text x="332.8" y="156.5">D2</text>
<text x="326.3" y="164.8">13</text>
<text x="326.3" y="167.1">12</text>
<text x="326.3" y="162.4">14</text>
<text x="332.8" y="165.8">GND-3</text>
<text x="332.8" y="163.5">WRITE-PROTECT</text>
<text x="332.8" y="168.2">GND-4</text>
<text x="197.1" y="176.5" transform="rotate(-90 197.1 176.5)">3</text>
<text x="200.1" y="178.8">1</text>
<text x="197.1" y="182.9" transform="rotate(-90 197.1 182.9)">2</text>
<text x="131.1" y="211.5">8</text>
<text x="131.1" y="213.9">7</text>
<text x="136.5" y="212.5">IN</text>
<text x="144.4" y="212.5">OUT</text>
<text x="152.9" y="211.5">1</text>
<text x="152.9" y="213.9">2</text>
<text x="131.1" y="220.9">6</text>
<text x="136.5" y="221.9">EN</text>
<text x="145.2" y="221.9">N/C</text>
<text x="152.9" y="220.9">4</text>
<text x="131.1" y="223.2">5</text>
<text x="131.1" y="225.5">9</text>
<text x="136.5" y="224.2">GND</text>
<text x="136.5" y="226.6">DAP</text>
<text x="144.9" y="224.2">ADJ</text>
<text x="152.9" y="223.2">3</text>
<text x="200.7" y="225.5">2</text>
<text x="207.1" y="225.5">3</text>
<text x="201.8" y="229.6" transform="rotate(-90 201.8 229.6)">1</text>
</g>
<g font-size="1.7" fill="#505050">
<text x="309" y="53" transform="rotate(-90 309 53)">VCC</text>
<text x="309" y="61.1" transform="rotate(-90 309 61.1)">GND</text>
</g>
</svg>
